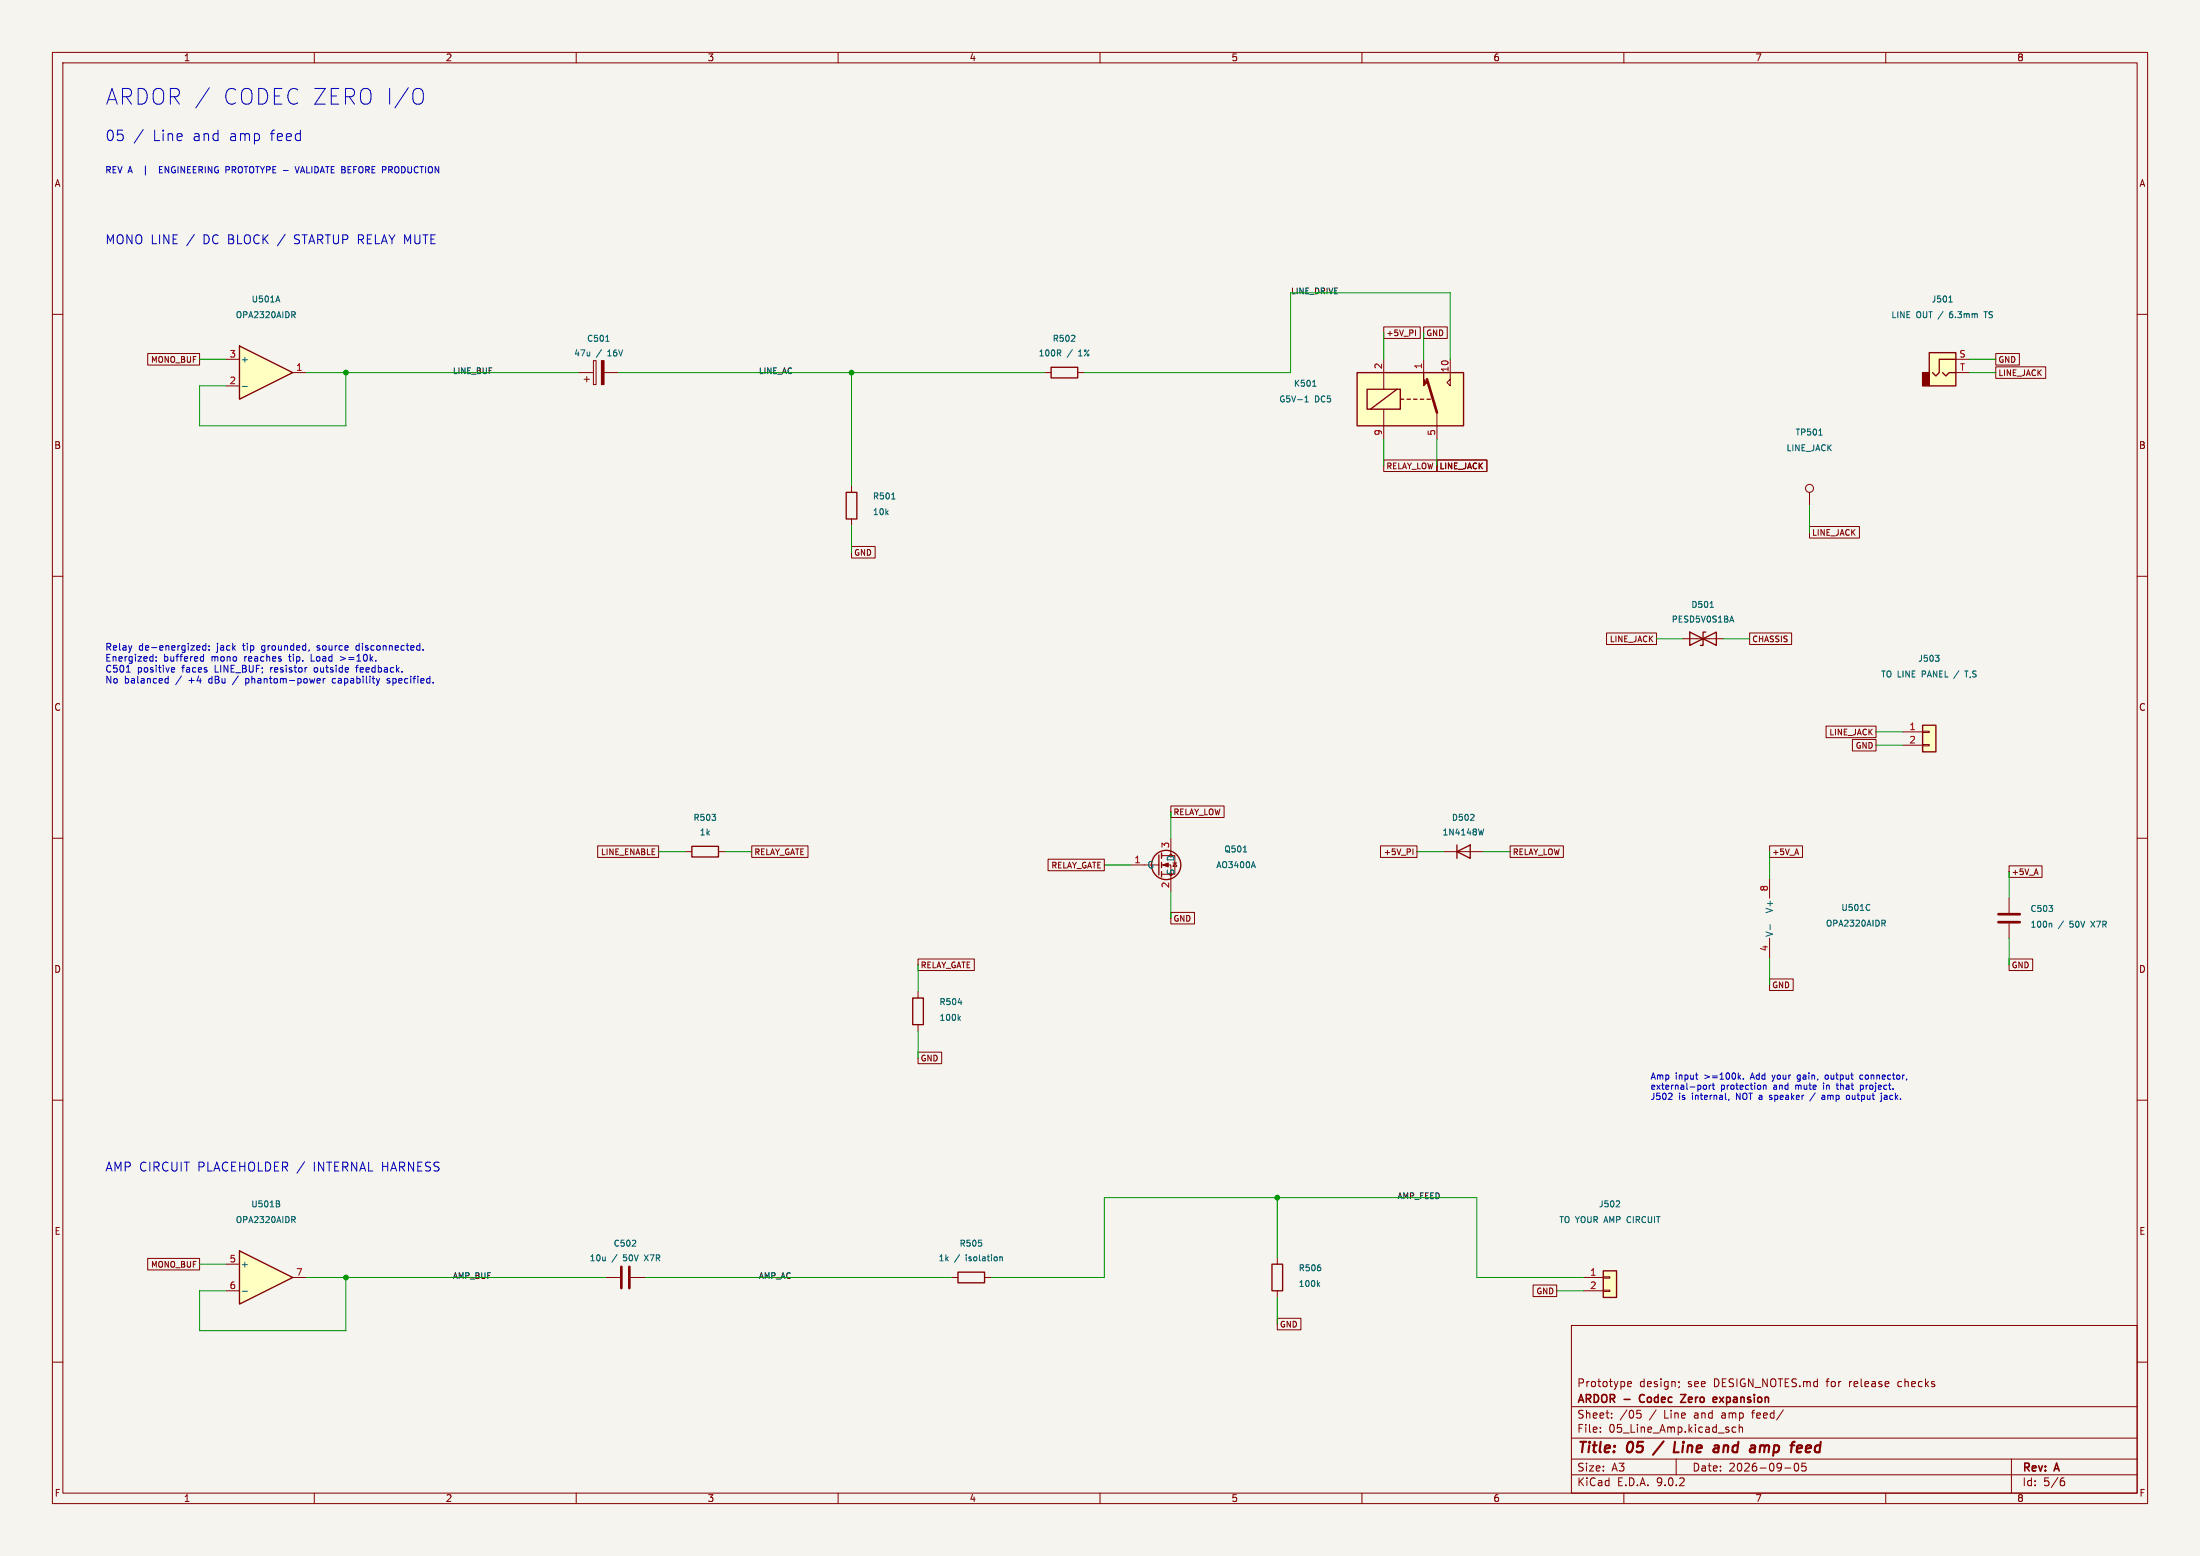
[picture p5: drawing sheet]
<svg xmlns="http://www.w3.org/2000/svg" width="420mm" height="297mm" viewBox="0 0 420 297" stroke-linecap="round" stroke-linejoin="round" font-family="sans-serif">
<path d="M0 0h420v297h-420z" fill="#f5f4ef" stroke="#f5f4ef" stroke-width=".19"/>
<g fill="none" stroke="#840000" stroke-width=".19">
<path d="M10 10h400v277h-400zM12 12h396v273h-396zM60 10v2M110 10v2M160 10v2M210 10v2M260 10v2M310 10v2M360 10v2M10 60h2M408 60h2M10 110h2"/>
<path d="M408 110h2M10 160h2M408 160h2M175.3 189.2v1.3M175.3 195.6v1.3M10 210h2M408 210h2M115.6 243.8h2.8M120.4 243.8h2.8M181.6 243.8h1.3M188 243.8h1.2M300 253h108v32h-108z"/>
<path d="M10 260h2M300 278.5h108M300 274.5h108M300 268.5h108M305.5 273.2v.2M305.5 272.5v.1M307.7 270.5v.2M307.7 269.8v.1M310.7 264.2l.7-.2v-.2l-.5-.1-.2 .2 .1 .7h.6M312.5 269.2h.7M312.7 269.8h.3l.3 .2-.1 .6-.5 .1M320 278.5v3"/>
<path d="M320.5 263.8v.1M320.6 264.6l-.2 .3M331.4 272.5l-.5-.1-.2 .3 .1 .6h.6M332 272.5l.2-.1 .4 .1 .1 .9M332 271.9v1.5M342.7 279.4a.81 .81 0 0 0 .3 1.4l.2-.2 .2-.4-.2-.8M344.7 279.3h-.7l-.1 .7 .3-.1h.5l.1 .2-.1 .5-.2 .2-.6-.2M384 278.5v6.5M408 260h2M60 285v2M110 285v2M160 285v2"/>
<path d="M210 285v2M260 285v2M300 281.5h108M310 285v2M340.7 280.2h1.2M360 285v2M393.6 282.7h.4l.2 .2-.1 .5-.5 .2M394 282.1l-.4 .1"/>
</g>
<path d="M317.6 275.1l-2 2.6M319.8 275.2l-.3 2h1M327.9 275.9l.2 .3-.1 1M328 277.1l-.2 .1M328.1 276.3l-.2 .1M336.1 275.9l-.2 1.3M336.6 275.9l-.6 .2M342.6 275.2l-.4 .1-.1 .2M345.5 275.9l-.6 .1-.2 .9 .3 .3h.3M345.7 276.3l-.9 .2" fill="none" stroke="#840000" stroke-width=".4"/>
<path d="M313.1 266.4l-.1 .4 .1 .7M320.8 266.2h1l-1 1.5h1M327.3 266.7l.4 .1 .1 .2-.8 .2M327.7 267.6l-.4 .1M328.3 266.7l.7 1M329 266.7l-.7 1" fill="none" stroke="#840000" stroke-width=".3"/>
<path d="M118.6 241.8v4.1M120.1 241.8v4.1" fill="none" stroke="#840000" stroke-width=".51"/>
<path d="M182.9 191.4h.7M183 194.3l.4 .5M183.4 194l-.5 .4M120.7 237.9h.7M121.3 236.8v.4M187.4 237.3v.5M190.9 239.9v.8M190.9 240h.4l.1 .7" fill="none" stroke="#006464" stroke-width=".19"/>
<path d="M174.2 190.5h2.1v5.1h-2.1zM182.9 242.8h5.1v2.1h-5.1z" fill="none" stroke="#840000" stroke-width=".25"/>
<path d="M368.3 67.3h5.1v6.4h-5.1z" fill="#ffffc2"/>
<path d="M367 71.1h1.3v2.6h-1.3z" fill="#840000" stroke="#840000" stroke-width=".25"/>
<path d="M368.3 67.3h5.1v6.4h-5.1zM370.8 71.1l.7 .7 .6-.7h1.3M373.4 68.6h-3.2v2.5l-.6 .7-.7-.7" fill="none" stroke="#840000" stroke-width=".25"/>
<path d="M373.4 68.6h2.5M373.4 71.1h2.5M383.5 171.5v2.7M383.5 176.3v2.8" fill="none" stroke="#840000" stroke-width=".19"/>
<path d="M372 57.6h.7M372.3 56.7l.1-.2v1.1M378.7 59.5h.7M391.5 176.2l.2 .2v.6" fill="none" stroke="#006464" stroke-width=".19"/>
<path d="M381.5 174.5h4.1M381.5 176h4.1" fill="none" stroke="#840000" stroke-width=".51"/>
<path d="M306.1 242.6h2.5v5h-2.5z" fill="#ffffc2"/>
<path d="M278.1 162.6l2.6-1.3v2.5zM278.1 161.3v2.5M306.1 242.6h2.5v5h-2.5z" fill="none" stroke="#840000" stroke-width=".25"/>
<path d="M275.6 162.6h7.6M302.3 243.8h3.8M302.3 246.4h3.8M306.1 243.7h1.2v.3h-1.2zM306.1 246.3h1.2v.2h-1.2z" fill="none" stroke="#840000" stroke-width=".19"/>
<path d="M280.7 156.6h.7M281.3 155.5v.4M283.2 158.2l-.2 1.2-.3-.8M309.1 229.3v.4l-.6 .7h.7" fill="none" stroke="#006464" stroke-width=".19"/>
<path d="M259.1 71.1h20.3v10.2h-20.3z" fill="#ffffc2"/>
<path d="M264.2 68.6v5.7M264.2 78.1v5.7M271.8 68.6v2.5M274.3 78.7v5.1M276.9 68.6v5.1l-.7-.7 .7-.6" fill="none" stroke="#840000" stroke-width=".19"/>
<path d="M259.1 71.1h20.3v10.2h-20.3zM261 74.3h6.3v3.8h-6.3zM266.7 74.3l-5.1 3.8M267.3 76.2h.7M268.6 76.2h.6M269.9 76.2h.6M271.1 76.2h.7M272.4 76.2h.6" fill="none" stroke="#840000" stroke-width=".25"/>
<path d="M271.8 71.1v1.3l.6 .6-.6 .7z" fill="#840000" stroke="#840000" stroke-width=".19"/>
<path d="M272.4 72.4l1.9 6.3" fill="none" stroke="#840000" stroke-width=".51"/>
<path d="M249.1 76.7h.7M249.1 75.9l.3-.3v1.1M250.6 73.7h.6M250.8 72.7l.1-.1v1.1" fill="none" stroke="#006464" stroke-width=".19"/>
<path d="M367 138.4h2.6v5.1h-2.6z" fill="#ffffc2"/>
<g fill="none" stroke="#840000" stroke-width=".25">
<path d="M161.5 94h2.1v5.1h-2.1zM322.6 120.7v2.5l5.1-2.5v2.5zM325.6 120.7h-.5v2.5h-.5M367 138.4h2.6v5.1h-2.6zM132.1 161.5h5.1v2.1h-5.1zM221.2 163.2v3.8M221.7 162.8v1M221.7 164.6v1M221.7 166.4v1M242.8 241.3h2.1v5.1h-2.1z"/>
<circle cx="222.6" cy="165.1" r="2.79"/>
</g>
<g fill="none" stroke="#840000" stroke-width=".19">
<path d="M110.5 71.1h2.8M111.5 72.4h1M112 71.9v1M113.3 68.8h.5v4.6h-.5zM115.3 71.1h2.8M162.6 92.7v1.3M162.6 99.1v1.2M345.4 94v2.5M321.3 121.9h7.6M363.2 139.7h3.8M367 139.6h1.3v.2h-1.3zM363.2 142.2h3.8"/>
<path d="M367 142.1h1.3v.3h-1.3zM130.8 162.6h1.3M137.2 162.6h1.2M215.9 165.1h5.3M221.7 163.3h2.6v3.6h-2.6M221.7 165.1h1.8v5.1M223.5 160v3.3M224.3 164.7l.4 .7h-.8zM337.8 167.6v3.9M337.8 179.1v3.8M243.8 240v1.3M243.8 246.4v1.2"/>
<circle cx="345.4" cy="93.2" r=".76"/>
</g>
<g fill="none" stroke="#006464" stroke-width=".19">
<path d="M115.6 65.1h.7M170.2 95.2h.7M347.2 83h.7M326.5 115.9h.6M330.6 117.6l.4 1.1M369.4 125.1h.8l-.4 .4M370.1 125.6l.1 .1-.1 .5M375.1 128.1h.6M237.3 162.6h.7M239.3 164.5l.3 1.1M337.9 176.5v1M356.7 172.6l.3 .1"/>
<path d="M357 173.7l-.3 .1M359.5 176.2l.4 .6M359.7 175.6l.2 .3-.2 .3M251.6 245.1l.3 .5M251.9 244.8l-.4 .4M252.1 242v.5"/>
</g>
<g fill="#840000" stroke="#840000" stroke-width=".19">
<path d="M222 165.1l1-.4v.8z"/>
<path d="M114.8 68.8h.5v4.6h-.5z"/>
</g>
<path d="M45.7 66l10.2 5.1-10.2 5.1z" fill="#ffffc2"/>
<path d="M45.7 66l10.2 5.1-10.2 5.1z" fill="none" stroke="#840000" stroke-width=".25"/>
<path d="M43.2 68.6h2.5M43.2 73.7h2.5M55.9 71.1h2.5" fill="none" stroke="#840000" stroke-width=".19"/>
<path d="M53 56.5l.4 1.1M56.1 59.5l.3 .2-.3 .4M46.2 73.8h1M56 60.1l.4 .5" fill="none" stroke="#006464" stroke-width=".19"/>
<path d="M45.7 238.8l10.2 5-10.2 5.1z" fill="#ffffc2"/>
<path d="M200.7 70.1h5v2h-5zM45.7 238.8l10.2 5-10.2 5.1z" fill="none" stroke="#840000" stroke-width=".25"/>
<g fill="none" stroke="#840000" stroke-width=".19">
<path d="M28.2 67.5h9.9v2.2h-9.9zM199.4 71.1h1.3M205.7 71.1h1.3M264.2 62.4h6.9v2.2h-6.9zM270.2 63v1.1M271.8 62.4h4.5v2.2h-4.5zM381 70h9.5v2.2h-9.5zM381 67.5h4.5v2.2h-4.5zM264.2 87.8h10.1v2.2h-10.1zM274.3 87.8h9.6v2.2h-9.6zM162.6 104.3h4.5v2.2h-4.5zM345.4 100.5h9.6v2.2h-9.6z"/>
<path d="M306.7 120.8h9.5v2.2h-9.5zM334 120.8h8v2.2h-8zM348.6 138.6h9.5v2.2h-9.5zM223.5 153.8h10.2v2.2h-10.2zM353.6 141.1h4.5v2.2h-4.5zM114.1 161.5h11.6v2.2h-11.6zM143.5 161.5h10.8v2.2h-10.8zM200.1 164h10.7v2.2h-10.7zM223.5 174.2h4.5v2.2h-4.5zM263.5 161.5h7v2.2h-7zM269.7 162v1.1M288.3 161.5h10.2v2.2h-10.2z"/>
<path d="M337.8 161.5h6.3v2.2h-6.3zM383.5 165.3h6.3v2.2h-6.3zM175.3 183h10.7v2.3h-10.7zM337.8 186.9h4.5v2.2h-4.5zM383.5 183h4.5v2.3h-4.5zM175.3 200.8h4.5v2.2h-4.5zM28.2 240.2h9.9v2.2h-9.9zM43.2 241.3h2.5M43.2 246.4h2.5M55.9 243.8h2.5M243.8 251.6h4.5v2.2h-4.5zM292.7 245.3h4.5v2.2h-4.5z"/>
</g>
<path d="M202.1 67.4l.4 .5M202.5 66.9v.4M204.5 65.1h.7M205.1 64.1v.4M53.1 229.8l.3 .2-.2 .4M53.2 229.3l.1 .1-.1 .3M56 232.8l.4 .6M56.1 232.2l.3 .2-.3 .4M46.2 246.5h1" fill="none" stroke="#006464" stroke-width=".19"/>
<g fill="none" stroke="#009600" stroke-width=".19">
<path d="M38.1 68.6h5.1M58.4 71.1h52.1M66 71.1v10.2h-27.9v-7.6h5.1M118.1 71.1h81.3M162.6 71.1v21.6M264.2 63.5v5.1M271.8 63.5v5.1M276.9 68.6v-12.7h-30.5v15.2h-39.4M375.9 71.1h5.1M375.9 68.6h5.1M264.2 83.8v5.1M274.3 83.8v5.1"/>
<path d="M345.4 96.5v5.1M162.6 100.3v5.1M316.2 121.9h5.1M328.9 121.9h5.1M358.1 139.7h5.1M223.5 154.9v5.1M358.1 142.2h5.1M125.7 162.6h5.1M138.4 162.6h5.1M210.8 165.1h5.1M223.5 170.2v5.1M270.5 162.6h5.1"/>
<path d="M283.2 162.6h5.1M337.8 162.6v5M383.5 166.4v5.1M383.5 179.1v5.1M175.3 184.2v5M175.3 196.9v5M337.8 182.9v5.1M243.8 228.6v11.4M38.1 241.3h5.1M58.4 243.8h57.2M66 243.8v10.2h-27.9v-7.6h5.1M123.2 243.8h58.4"/>
<path d="M189.2 243.8h21.6v-15.2h71.1v15.2h20.4M243.8 247.6v5.1M297.2 246.4h5.1"/>
</g>
<g fill="none" stroke="#0000c2" stroke-width=".19">
<path d="M40 16.7l-2.6 3.9M79.5 16.9a1.01 1.01 0 0 1 1.3 1v1a1.01 1.01 0 0 1-1.3 1M27.3 24.7l-1.7 2.6M30.4 32.4h.4M31 31.8h-.6v1.2h.6M43.1 31.8l.6 .1M43.7 32.4h-.6M56.3 31.8l.4 1.2 .4-1.2M24.1 128.3h.8M29.2 124.9v1.3M29.2 126.1l-.1 .1M29.8 126.1v.1"/>
<path d="M31.6 130.3l.1 .1 .4-.1M32.1 129.1v1.3M32.8 128.2h.5M32.8 127.5l.4-.1 .1 .3-.6 .2M38 123.2l.2 .3-.6 .2M38.1 124l-.1 .1M38.4 126.1h.5M38.4 125.4h.5M38.9 124.9v1.3M39.3 122.8v1.3M39.3 123.3l-.4-.1-.2 .3 .1 .5h.5M39.9 124v.1"/>
<path d="M39.9 123.3v.1M45.5 129l-1.1 1.7M46.9 130.3l.4 .1M46.9 129.5v1.3M59 124v.2M59.4 124.9v1.3h.6M60.1 127.5l-.1 .2 .1 .5M60.5 124l.1 .1M60.7 123.2l-.2 .2 .2 .3M60.7 129.5l.4 .1v.2l-.6 .1M61.1 130.3l-.4 .1M61.7 129.5v.9"/>
<path d="M62.1 129.5l-.4 .3M63.9 129.5l-.3 .1-.2 .2 .1 .5 .4 .1M65 125.3l1 .4-1 .4M67.9 127.4h.5M68.1 127.2v1.1M68.4 123.2l-.3 .1-.1 .2v.5l.4 .1M71.7 126.1v.1M74.4 129.6l-.3-.1-.2 .2 .1 .2 .4 .1v.3h-.5M80.8 124v.1M319.2 209.2l-.7 .7h.7M323.7 205.2h.4M324 206h.1"/>
<path d="M325.3 207.2l.3-.1 .2 .3v.3l-.2 .2-.4-.2zM326.3 207.1v.8M326.6 207.1l-.3 .3M326.9 207.1h.4M327 206.7v1.1l.3 .1M329.4 209.8l.2 .1M330.1 209.8l-.1 .2M332 205.5l.3 .5M332.3 205.2l-.5 .5M332.8 205.9v.1M336.6 207.2h.5l.1 .7M336.6 207.1v.8"/>
<path d="M337.8 209.8l.3 .1M337.8 209.3l.3 .2M338.1 209.1l-.3 .1M338.3 205.2l.3 .8M338.4 206.3l-.1 .1M343.2 206.3l.2 .1M343.6 205.2l-.4 .1-.1 .1 .1 .5 .4 .1M346.5 208.6l-1 1.5M347.8 209.1h.5l.1 .8M348.1 206.7v.1M348.1 207.1v.8M348.4 209.3l-.6 .3 .2 .3 .4-.1"/>
<path d="M348.9 205.3l-.3-.1-.2 .2 .1 .5h.4M350.7 206.7v1.1l.2 .1M352.7 209.1l.4 .2-.1 .4-.3 .2M355.2 207.2h.4M355.2 207.9h.4M355.2 207.1v1.2M355.6 205.3l-.3-.1-.3 .2 .2 .5h.4M359.2 209.1v1l-.2 .2M360.1 209.4h-.3l-.1 .2v.2l.4 .1"/>
</g>
<g fill="#009600" stroke="#009600" stroke-width=".19">
<circle cx="243.8" cy="228.6" r=".46"/>
<circle cx="66" cy="71.1" r=".46"/>
<circle cx="162.6" cy="71.1" r=".46"/>
<circle cx="66" cy="243.8" r=".46"/>
</g>
<g font-size="4.2" fill="#0000c2">
<text x="20" y="20.2">ARDOR /</text>
<text x="42.1" y="20.2">CODEC ZERO I/O</text>
</g>
<g font-size="2.8" fill="#0000c2">
<text x="20" y="27.2">05</text>
<text x="29.1" y="27.2">Line</text>
<text x="36.7" y="27.2">and</text>
<text x="43.8" y="27.2">amp</text>
<text x="51.6" y="27.2">feed</text>
</g>
<g font-size="2.8" fill="#840000">
<text x="301" y="277.9">Title:</text>
<text x="310.6" y="277.9">05</text>
<text x="321.2" y="277.9">Line</text>
<text x="329.6" y="277.9">and</text>
<text x="337.4" y="277.9">amp</text>
<text x="346" y="277.9">feed</text>
</g>
<g font-size="2.4" fill="#0000c2">
<text x="20" y="46.9">MONO LINE /</text>
<text x="38.8" y="46.9">DC BLOCK /</text>
<text x="56.5" y="46.9">STARTUP RELAY MUTE</text>
<text x="20" y="223.9">AMP CIRCUIT PLACEHOLDER /</text>
<text x="60" y="223.9">INTERNAL HARNESS</text>
</g>
<g font-size="2.1" fill="#840000">
<text x="301" y="268.2">ARDOR -</text>
<text x="301" y="265">Prototype</text>
<text x="312.9" y="265">design;</text>
<text x="313.7" y="268.2">Codec</text>
<text x="322.2" y="268.2">Zero</text>
<text x="322.2" y="265">see</text>
<text x="327.3" y="265">DESIGN_NOTES.md</text>
<text x="329" y="268.2">expansion</text>
<text x="349" y="265">for</text>
<text x="353.4" y="265">release</text>
<text x="362.9" y="265">checks</text>
<text x="301" y="273.7">File:</text>
<text x="301" y="271">Sheet:</text>
<text x="307.1" y="273.7">05_Line_Amp.kicad_sch</text>
<text x="309.2" y="271">/05</text>
<text x="314.9" y="271">/</text>
<text x="317.8" y="271">Line</text>
<text x="323.7" y="271">and</text>
<text x="329.1" y="271">amp</text>
<text x="335.1" y="271">feed/</text>
<text x="301" y="281.1">Size:</text>
<text x="307.6" y="281.1">A3</text>
<text x="323" y="281.1">Date:</text>
<text x="330" y="281.1">2026-09-05</text>
<text x="386" y="281.3">Rev:</text>
<text x="392.4" y="281.3">A</text>
<text x="301" y="283.9">KiCad</text>
<text x="308.7" y="283.9">E.D.A.</text>
<text x="316.3" y="283.9">9.0.2</text>
<text x="386" y="283.9">Id:</text>
<text x="390.1" y="283.9">5/6</text>
</g>
<g font-size="1.8" fill="#840000">
<text x="35" y="11.9">1</text>
<text x="85" y="11.9">2</text>
<text x="135" y="11.9">3</text>
<text x="185" y="11.9">4</text>
<text x="235" y="11.9">5</text>
<text x="285" y="11.9">6</text>
<text x="335" y="11.9">7</text>
<text x="385" y="11.9">8</text>
<text x="10.3" y="35.9">A</text>
<text x="408.3" y="35.9">A</text>
<text x="10.3" y="85.9">B</text>
<text x="408.2" y="85.9">B</text>
<text x="10.3" y="135.9">C</text>
<text x="408.2" y="135.9">C</text>
<text x="10.3" y="185.9">D</text>
<text x="408.2" y="185.9">D</text>
<text x="10.3" y="235.9">E</text>
<text x="408.3" y="235.9">E</text>
<text x="10.3" y="285.9">F</text>
<text x="35" y="286.9">1</text>
<text x="85" y="286.9">2</text>
<text x="135" y="286.9">3</text>
<text x="185" y="286.9">4</text>
<text x="235" y="286.9">5</text>
<text x="285" y="286.9">6</text>
<text x="335" y="286.9">7</text>
<text x="385" y="286.9">8</text>
<text x="408.3" y="285.9">F</text>
</g>
<g font-size="1.8" fill="#a90000">
<text x="43.7" y="68.3">3</text>
<text x="56.4" y="70.9">1</text>
<text x="263.9" y="70.6" transform="rotate(-90 263.9 70.6)">2</text>
<text x="271.5" y="70.6" transform="rotate(-90 271.5 70.6)">1</text>
<text x="276.6" y="71.2" transform="rotate(-90 276.6 71.2)">10</text>
<text x="373.9" y="68.3">S</text>
<text x="374.1" y="70.9">T</text>
<text x="43.7" y="73.4">2</text>
<text x="263.9" y="83.3" transform="rotate(-90 263.9 83.3)">9</text>
<text x="274.1" y="83.3" transform="rotate(-90 274.1 83.3)">5</text>
<text x="364.4" y="139.4">1</text>
<text x="364.4" y="142">2</text>
<text x="223.3" y="162" transform="rotate(-90 223.3 162)">3</text>
<text x="216.5" y="164.8">1</text>
<text x="223.3" y="169.6" transform="rotate(-90 223.3 169.6)">2</text>
<text x="337.6" y="170.3" transform="rotate(-90 337.6 170.3)">8</text>
<text x="337.6" y="181.7" transform="rotate(-90 337.6 181.7)">4</text>
<text x="43.7" y="241">5</text>
<text x="56.4" y="243.6">7</text>
<text x="303.5" y="243.6">1</text>
<text x="43.7" y="246.1">6</text>
<text x="303.5" y="246.1">2</text>
</g>
<g font-size="1.8" fill="#006464">
<text x="45.8" y="69.4">+</text>
<text x="218.9" y="166">G</text>
<text x="224.4" y="167.1" transform="rotate(-90 224.4 167.1)">S</text>
<text x="224.4" y="164.5" transform="rotate(-90 224.4 164.5)">D</text>
<text x="338.7" y="178.9" transform="rotate(-90 338.7 178.9)">V-</text>
<text x="338.7" y="174.4" transform="rotate(-90 338.7 174.4)">V+</text>
<text x="45.8" y="242.2">+</text>
</g>
<g font-size="1.8" fill="#0000c2">
<text x="20" y="124.5">Relay</text>
<text x="26.4" y="124.5">de-energized:</text>
<text x="41.5" y="124.5">jack</text>
<text x="46.7" y="124.5">tip</text>
<text x="50.4" y="124.5">grounded,</text>
<text x="61.2" y="124.5">source</text>
<text x="68.8" y="124.5">disconnected.</text>
<text x="20" y="126.6">Energized:</text>
<text x="20" y="128.7">C501</text>
<text x="20" y="130.8">No</text>
<text x="23.7" y="130.8">balanced</text>
<text x="26.2" y="128.7">positive</text>
<text x="31.2" y="126.6">buffered</text>
<text x="33.7" y="130.8">/</text>
<text x="34.9" y="128.7">faces</text>
<text x="36.3" y="130.8">+4</text>
<text x="40.3" y="130.8">dBu</text>
<text x="40.5" y="126.6">mono</text>
<text x="41.3" y="128.7">LINE_BUF;</text>
<text x="46.9" y="126.6">reaches</text>
<text x="47.7" y="130.8">phantom-power</text>
<text x="52.1" y="128.7">resistor</text>
<text x="55.6" y="126.6">tip.</text>
<text x="60" y="126.6">Load</text>
<text x="60.6" y="128.7">outside</text>
<text x="64.5" y="130.8">capability</text>
<text x="65.8" y="126.6">&gt;=10k.</text>
<text x="68.9" y="128.7">feedback.</text>
<text x="75.1" y="130.8">specified.</text>
</g>
<g font-size="1.7" fill="#0000c2">
<text x="20" y="33.4">REV A</text>
<text x="27.7" y="33.4">|</text>
<text x="31.1" y="33.4">ENGINEERING</text>
<text x="44" y="33.4">PROTOTYPE -</text>
<text x="57.9" y="33.4">VALIDATE BEFORE PRODUCTION</text>
<text x="315" y="206.4">Amp</text>
<text x="315" y="208.3">external-port</text>
<text x="319.8" y="206.4">input</text>
<text x="325.5" y="206.4">&gt;=100k.</text>
<text x="328.5" y="208.3">protection</text>
<text x="334.6" y="206.4">Add</text>
<text x="338.7" y="208.3">and</text>
<text x="338.9" y="206.4">your</text>
<text x="343.1" y="208.3">mute</text>
<text x="343.9" y="206.4">gain,</text>
<text x="348.6" y="208.3">in</text>
<text x="349.4" y="206.4">output</text>
<text x="351.4" y="208.3">that</text>
<text x="356.1" y="208.3">project.</text>
<text x="356.2" y="206.4">connector,</text>
<text x="315" y="210.3">J502</text>
<text x="320.5" y="210.3">is</text>
<text x="323.1" y="210.3">internal,</text>
<text x="331.8" y="210.3">NOT a</text>
<text x="338.5" y="210.3">speaker</text>
<text x="349" y="210.3">amp</text>
<text x="353.9" y="210.3">output</text>
<text x="360.7" y="210.3">jack.</text>
</g>
<g font-size="1.6" fill="#006464">
<text x="47.9" y="57.9">U501A</text>
<text x="368.6" y="57.9">J501</text>
<text x="44.9" y="60.9">OPA2320AIDR</text>
<text x="112" y="65.4">C501</text>
<text x="200.9" y="65.4">R502</text>
<text x="361" y="60.9">LINE</text>
<text x="365.8" y="60.9">OUT /</text>
<text x="372.5" y="60.9">6.3mm</text>
<text x="379.4" y="60.9">TS</text>
<text x="109.5" y="68.2">47u</text>
<text x="113.8" y="68.2">/</text>
<text x="116.1" y="68.2">16V</text>
<text x="198.2" y="68.2">100R</text>
<text x="203.7" y="68.2">/</text>
<text x="206" y="68.2">1%</text>
<text x="244.1" y="77">G5V-1</text>
<text x="246.9" y="74">K501</text>
<text x="251" y="77">DC5</text>
<text x="342.7" y="83.3">TP501</text>
<text x="340.9" y="86.3">LINE_JACK</text>
<text x="166.5" y="95.5">R501</text>
<text x="166.5" y="98.5">10k</text>
<text x="319" y="119">PESD5V0S1BA</text>
<text x="322.8" y="116.2">D501</text>
<text x="359" y="129.5">TO LINE</text>
<text x="366.1" y="126.5">J503</text>
<text x="367" y="129.5">PANEL</text>
<text x="373.4" y="129.5">/</text>
<text x="375.7" y="129.5">T,S</text>
<text x="132.3" y="156.9">R503</text>
<text x="133.5" y="159.7">1k</text>
<text x="275.3" y="159.7">1N4148W</text>
<text x="277.1" y="156.9">D502</text>
<text x="232.1" y="165.9">AO3400A</text>
<text x="233.6" y="162.9">Q501</text>
<text x="348.5" y="177.1">OPA2320AIDR</text>
<text x="351.4" y="174.1">U501C</text>
<text x="387.5" y="174.3">C503</text>
<text x="387.5" y="177.3">100n</text>
<text x="393" y="177.3">/</text>
<text x="395.3" y="177.3">50V</text>
<text x="399.5" y="177.3">X7R</text>
<text x="179.2" y="192">R504</text>
<text x="179.2" y="195">100k</text>
<text x="44.9" y="233.6">OPA2320AIDR</text>
<text x="47.9" y="230.6">U501B</text>
<text x="297.6" y="233.6">TO YOUR AMP CIRCUIT</text>
<text x="305.1" y="230.6">J502</text>
<text x="117" y="238.1">C502</text>
<text x="183.1" y="238.1">R505</text>
<text x="112.5" y="240.9">10u</text>
<text x="116.8" y="240.9">/</text>
<text x="119.1" y="240.9">50V</text>
<text x="123.4" y="240.9">X7R</text>
<text x="179.1" y="240.9">1k</text>
<text x="182.2" y="240.9">/</text>
<text x="184.5" y="240.9">isolation</text>
<text x="247.8" y="242.8">R506</text>
<text x="247.8" y="245.8">100k</text>
</g>
<g font-size="1.5" fill="#0f0f0f">
<text x="246.4" y="56.4">LINE_DRIVE</text>
<text x="86.4" y="71.6">LINE_BUF</text>
<text x="144.8" y="71.6">LINE_AC</text>
<text x="266.7" y="229.1">AMP_FEED</text>
<text x="86.4" y="244.3">AMP_BUF</text>
<text x="144.8" y="244.3">AMP_AC</text>
</g>
<g font-size="1.5" fill="#840000">
<text x="264.6" y="64.4">+5V_PI</text>
<text x="272.2" y="64.4">GND</text>
<text x="28.7" y="69.4">MONO_BUF</text>
<text x="381.4" y="72">LINE_JACK</text>
<text x="381.4" y="69.4">GND</text>
<text x="264.6" y="89.8">RELAY_LOW LINE_JACK</text>
<text x="163" y="106.3">GND</text>
<text x="345.9" y="102.5">LINE_JACK</text>
<text x="307.2" y="122.8">LINE_JACK</text>
<text x="334.4" y="122.8">CHASSIS</text>
<text x="349.1" y="140.6">LINE_JACK</text>
<text x="354.1" y="143.1">GND</text>
<text x="223.9" y="155.8">RELAY_LOW</text>
<text x="114.6" y="163.4">LINE_ENABLE</text>
<text x="143.9" y="163.4">RELAY_GATE</text>
<text x="200.6" y="166">RELAY_GATE</text>
<text x="264" y="163.4">+5V_PI</text>
<text x="288.7" y="163.4">RELAY_LOW</text>
<text x="338.2" y="163.4">+5V_A</text>
<text x="384" y="167.2">+5V_A</text>
<text x="223.9" y="176.1">GND</text>
<text x="175.7" y="185">RELAY_GATE</text>
<text x="384" y="185">GND</text>
<text x="338.2" y="188.8">GND</text>
<text x="175.7" y="202.8">GND</text>
<text x="28.7" y="242.2">MONO_BUF</text>
<text x="293.2" y="247.2">GND</text>
<text x="244.3" y="253.6">GND</text>
</g>
</svg>
